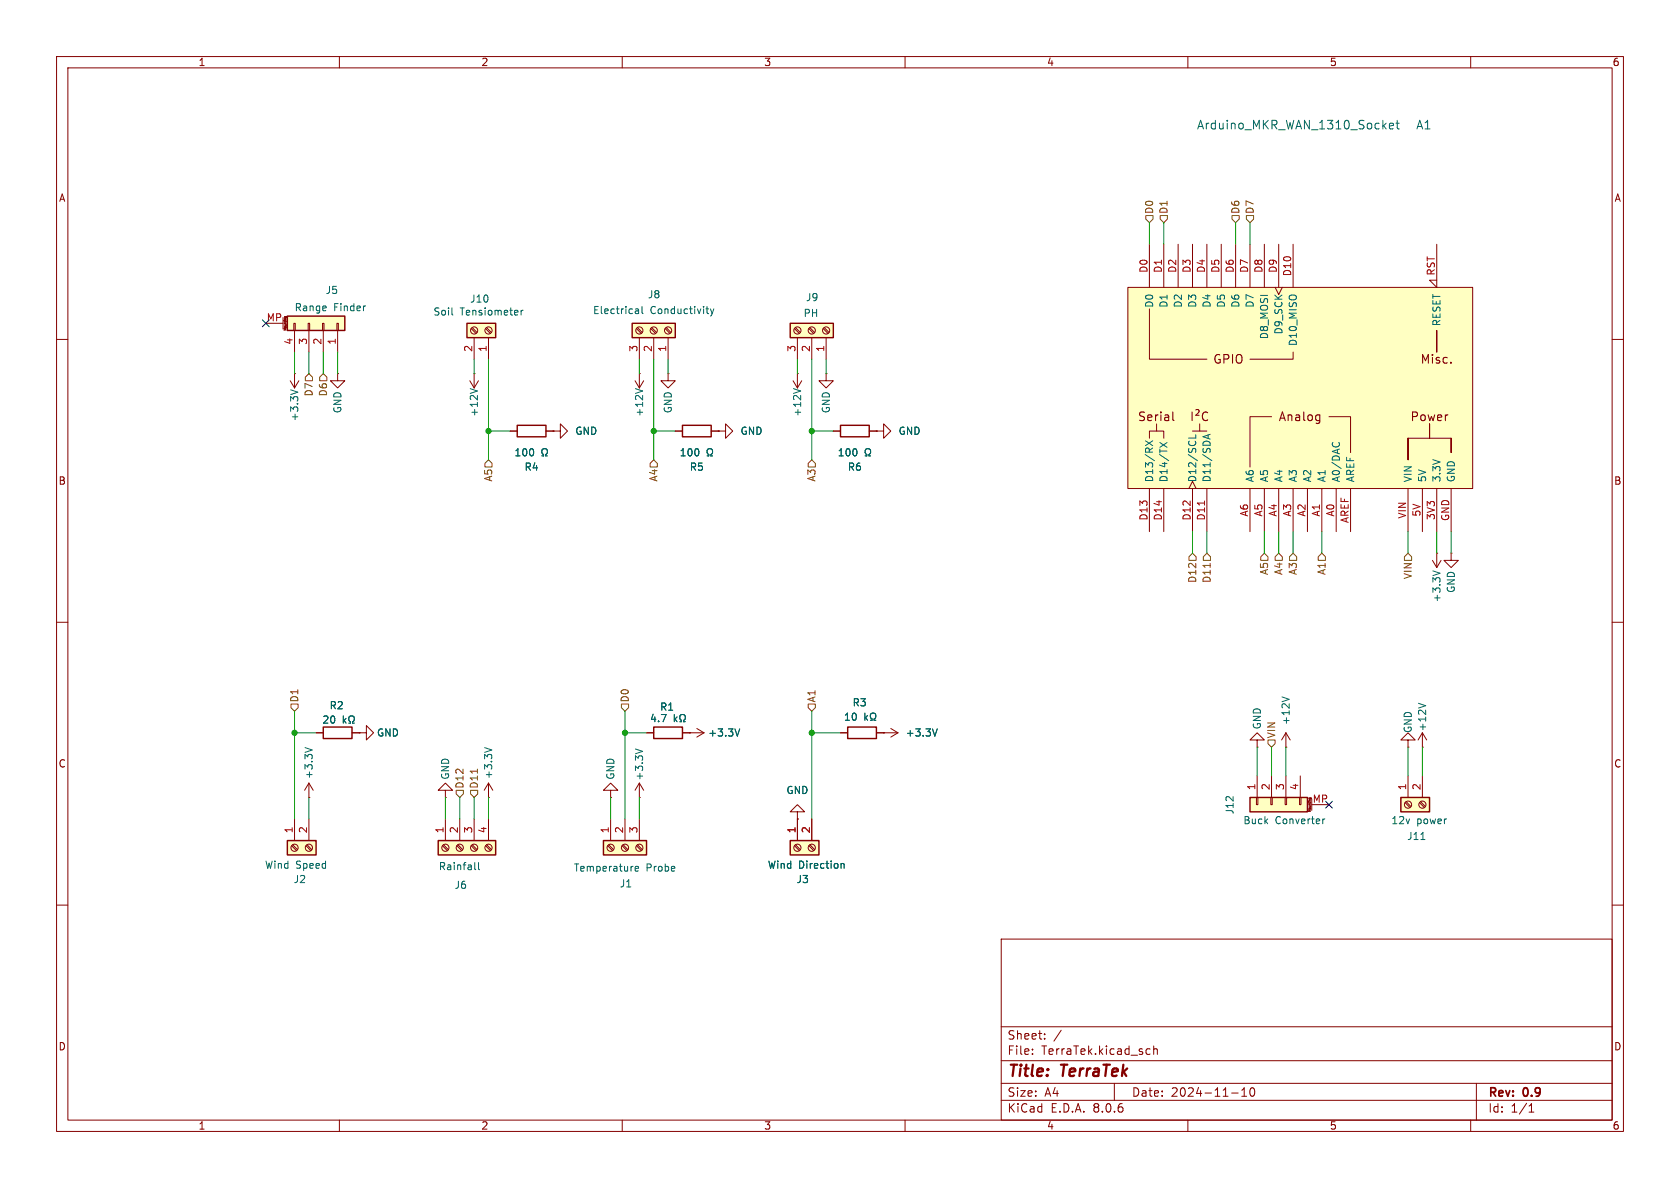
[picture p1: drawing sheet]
<svg xmlns="http://www.w3.org/2000/svg" width="297mm" height="210mm" viewBox="0 0 297 210" stroke-linecap="round" stroke-linejoin="round" font-family="sans-serif">
<g fill="none" stroke="#840000" stroke-width=".18">
<path d="M10 10h277v190h-277zM12 12h273v186h-273zM60 10v2M110 10v2M160 10v2M210 10v2M260 10v2M10 60h2M285 60h2M10 110h2M285 110h2M10 160h2"/>
<path d="M285 160h2M177 166h108v32h-108zM60 198v2M110 198v2M160 198v2M177 194.5h108M177 191.5h108M177 187.5h108M177 181.5h108M182.5 186.3v.1M182.5 185.5v.1M184.7 183.6v.1"/>
<path d="M184.7 182.8v.1M187.6 182.1l-1.3 2M197 191.5v3M202.9 185.4l.4 .1M203.3 186.3l-.4 .1M204 185.5l.2-.1 .3 .1 .1 .9M204 184.9v1.5M210 198v2M217.7 193.2h1.2M219.5 193.8h.9M219.5 192.7l.5-.4v1.5M221.2 192.4l.1-.1a.81 .81 0 0 1 .6 .6 .81 .81 0 0 1-.3 .8l-.1 .1a.81 .81 0 0 1-.6-.6 .81 .81 0 0 1 .3-.8z"/>
<path d="M260 198v2M261 191.5v6.5M270.3 196.6h.9M270.3 195.5l.4-.4v1.5"/>
</g>
<path d="M199.4 50.8h60.9v35.6h-60.9z" fill="#ffffc2"/>
<g fill="none" stroke="#840000" stroke-width=".18">
<path d="M199.4 50.8h60.9v35.6h-60.9zM203.2 54.6v8.9h10.2M203.2 43.2v7.6M205.7 43.2v7.6M208.3 43.2v7.6M210.8 43.2v7.6M213.4 43.2v7.6M215.9 43.2v7.6M218.4 43.2v7.6M221 43.2v7.6M223.5 43.2v7.6M225.4 50.8l.7 1.3 .6-1.3"/>
<path d="M226.1 43.2v7.6M228.6 43.2v7.6M254 58.4v3.8zM254 43.2v7.6l-1.3-1.3h1.3M90.2 76.2h1.2M96.5 76.2h1.3M97.8 76.2h1.3v-1.3l1.2 1.3-1.2 1.3v-1.3M97.8 76.2h.1M112.3 67.3l.7 1.3M113 66h.1M113 66v2.6M113.8 67.3l-.8 1.3"/>
<path d="M146 66v1.3h1.3l-1.3 1.3-1.2-1.3h1.2M146 66h.1M147.3 76.2h1.3M153.7 76.2h1.2M154.9 76.2h1.3v-1.3l1.3 1.3-1.3 1.3v-1.3M154.9 76.2h.1M203.2 77.5v-1.3h2.5v1.3M204.5 74.9v1.3M210.8 76.2h2.6M212.1 74.9v1.3M224.8 73.7h-3.8v8.9M228.6 62.2v1.3h-7.6"/>
<path d="M234.9 73.7h3.9v6.3M248.9 77.5v3.8zM248.9 77.5h7.6M252.7 74.9v2.6zM256.5 77.5v2.5zM203.2 86.4v7.6M205.7 86.4v7.6M210.2 86.4l.6-1.3 .7 1.3M210.8 86.4v7.6M213.4 86.4v7.6M221 86.4v7.6M223.5 86.4v7.6"/>
<path d="M226.1 86.4v7.6M228.6 86.4v7.6M231.1 86.4v7.6M233.7 86.4v7.6M236.2 86.4v7.6M238.8 86.4v7.6M248.9 86.4v7.6M251.5 86.4v7.6M254 86.4v7.6M256.5 97.8v1.3h1.3l-1.3 1.2-1.2-1.2h1.2M256.5 97.8h.1M256.5 86.4v7.6"/>
<path d="M78.7 139.7h1.3l-1.3-1.3-1.2 1.3h1.2v1.3M86.4 138.4l-.8 1.3M86.4 138.4v2.6M86.4 138.4l.7 1.3M107.9 139.7h1.3l-1.3-1.3-1.2 1.3h1.2v1.3M113 138.4v2.6M113 138.4l-.7 1.3M113 138.4l.8 1.3M114.3 129.5h1.3M120.6 129.5h1.3M78.7 141h.1M86.4 141h.1"/>
<path d="M107.9 141h.1M113 141h.1"/>
</g>
<path d="M207.3 72.8v1.3l.3 .3M210.7 72.8v1.6M211.4 72.5l.4-.1a.31 .31 0 0 1 .1 .5l-.5 .5h.6M213.5 73a.61 .61 0 0 0-.8 0 .61 .61 0 0 0-.1 .7 .57 .57 0 0 0 .3 .6 .57 .57 0 0 0 .6-.1M232.9 73.3l.4 .1M233.3 73.3v1.3l-.3 .3M233.3 74.3l-.4 .1M256.5 64v.2" fill="none" stroke="#840000" stroke-width=".19"/>
<g fill="none" stroke="#006464" stroke-width=".18">
<path d="M245.6 22.3l.8-.2-.1-.2-.5-.1-.2 .2 .1 .7h.6M246.8 21.8h.6M247 21.3v1.3l.4 .2M112.3 68.7l1.3 .4M202.5 77.9l1.3 .9M203.8 77.9l-1.3 .9M205 78.2l1.3 .9M206.3 78.2l-1.3 .9M211.4 76.8v.6h-1.3M213.6 76.9v.6M213.9 76.8l-1.2 .4 1.2 .4M235.7 78.2l-.2 .3"/>
<path d="M236.7 78.2l.1 .3M95.8 80.6h.3v-.3a.54 .54 0 0 1-.3-.7 .54 .54 0 0 1 .8-.2 .58 .58 0 0 1-.1 .9v.3h.3M152.9 80.6h.3v-.3a.54 .54 0 0 1-.2-.7 .54 .54 0 0 1 .7-.2 .58 .58 0 0 1-.1 .9v.3h.3M85.7 132.2l1.2 .4M112.3 132.4l1.3 .4M119.2 126.3v1.3M119.3 127.1l.4 .5M119.7 126.7l-.5 .5M120.2 127.6h.3v-.3a.54 .54 0 0 1-.3-.7 .54 .54 0 0 1 .8-.2 .58 .58 0 0 1-.2 .9v.3h.3"/>
</g>
<path d="M212.9 88.6v.7" fill="none" stroke="#a90000" stroke-width=".18"/>
<path d="M91.4 75.2h5.1v2h-5.1zM148.6 75.2h5.1v2h-5.1zM115.6 128.5h5v2.1h-5z" fill="none" stroke="#840000" stroke-width=".25"/>
<path d="M247.6 141h5.1v2.5h-5.1z" fill="#ffffc2"/>
<path d="M247.6 141h5.1v2.5h-5.1z" fill="none" stroke="#840000" stroke-width=".25"/>
<g fill="none" stroke="#840000" stroke-width=".18">
<path d="M248.9 137.2v3.8M251.5 137.2v3.8M248.4 141.9l.9 .8M248.6 141.7l.8 .9M251 141.9l.8 .8M251.1 141.7l.9 .9"/>
<circle cx="248.9" cy="142.2" r=".63"/>
<circle cx="251.5" cy="142.2" r=".63"/>
</g>
<path d="M251.2 148.4h.7" fill="none" stroke="#006464" stroke-width=".18"/>
<path d="M50.8 148.6h5.1v2.5h-5.1z" fill="#ffffc2"/>
<path d="M50.8 148.6h5.1v2.5h-5.1z" fill="none" stroke="#840000" stroke-width=".25"/>
<g fill="none" stroke="#840000" stroke-width=".18">
<path d="M248.9 130.8h1.3l-1.3-1.3-1.3 1.3h1.3v1.3M248.9 132.1h.1M51.6 149.5l.8 .9M51.7 149.3l.9 .9M52.1 144.8v3.8M54.1 149.5l.8 .9M54.3 149.3l.8 .9M54.6 144.8v3.8"/>
<circle cx="52.1" cy="149.9" r=".63"/>
<circle cx="54.6" cy="149.9" r=".63"/>
</g>
<path d="M111.8 57.2h7.6v2.5h-7.6z" fill="#ffffc2"/>
<path d="M111.8 57.2h7.6v2.5h-7.6z" fill="none" stroke="#840000" stroke-width=".25"/>
<g fill="none" stroke="#840000" stroke-width=".18">
<path d="M112.5 58.1l.9 .9M112.7 57.9l.8 .9M113 59.7v3.8M115.1 58.1l.8 .9M115.2 57.9l.9 .9M115.6 59.7v3.8M117.6 58.1l.8 .9M117.8 57.9l.8 .9M118.1 59.7v3.8"/>
<circle cx="113" cy="58.4" r=".63"/>
<circle cx="115.6" cy="58.4" r=".63"/>
<circle cx="118.1" cy="58.4" r=".63"/>
</g>
<path d="M112.4 54.7h.4l.1 .7M112.4 55.4h.5M112.9 54.9l-.5 .1M113.5 54.2v1.1l.2 .1M124.8 54.6h.5M125.1 55.4h.2M125.6 54.6l.3 .8M125.9 55.4l-.3 .5M126.2 54.6l-.3 .8" fill="none" stroke="#006464" stroke-width=".18"/>
<path d="M106.7 148.6h7.6v2.5h-7.6z" fill="#ffffc2"/>
<path d="M149.9 128.5h5v2.1h-5zM106.7 148.6h7.6v2.5h-7.6z" fill="none" stroke="#840000" stroke-width=".25"/>
<g fill="none" stroke="#840000" stroke-width=".18">
<path d="M51.3 67.3l.8 1.3M52.1 66h.1M52.1 66v2.6M52.8 67.3l-.7 1.3M59.7 66v1.3h1.3l-1.3 1.3-1.3-1.3h1.3M59.7 66h.1M148.6 129.5h1.3M154.9 129.5h3.8M156.2 129.5h.1M157.5 128.8l1.2 .7M158.7 129.5l-1.2 .8M222.2 130.8h1.3l-1.3-1.3-1.2 1.3h1.2v1.3"/>
<path d="M222.2 132.1h.1M251.5 132.1h.1M251.5 129.5l-.8 1.3M251.5 129.5v2.6M251.5 129.5l.7 1.3M107.4 149.5l.9 .9M107.6 149.3l.9 .9M107.9 144.8v3.8M110 149.5l.8 .9M110.2 149.3l.8 .9M110.5 144.8v3.8M112.5 149.5l.9 .9"/>
<path d="M112.7 149.3l.8 .9M113 144.8v3.8"/>
<circle cx="107.9" cy="149.9" r=".63"/>
<circle cx="110.5" cy="149.9" r=".63"/>
<circle cx="113" cy="149.9" r=".63"/>
</g>
<path d="M51.4 68.9l1.2 .4M152.9 126.1v1.2M153 126.8l.4 .5M153.4 126.5l-.5 .5M153.9 127.3h.3v-.2a.54 .54 0 0 1-.3-.8 .54 .54 0 0 1 .8-.2 .58 .58 0 0 1-.2 1v.2h.3M165.7 128.8l-.4 1.3M250.8 124.3l1.2 .5M112.3 153.6l.6-.1-.1-.3-.3-.1-.2 .2v.6h.5" fill="none" stroke="#006464" stroke-width=".18"/>
<path d="M221 141h10.1v2.5h-10.1z" fill="#ffffc2"/>
<g fill="none" stroke="#840000" stroke-width=".18">
<path d="M83.1 67.3l.7 1.3M83.8 66h.1M83.8 66v2.6M84.6 67.3l-.8 1.3M54.6 138.4l-.8 1.3M54.6 138.4v2.6M54.6 138.4l.8 1.3M222.2 137.2v3.8M224.8 137.2v3.8M227.3 132.1h.1M227.3 129.5v2.6M227.3 137.2v3.8"/>
<path d="M227.3 129.5l-.7 1.3M227.3 129.5l.8 1.3M229.9 137.2v3.8M54.6 141h.1M222.1 141h.3v1.2h-.3zM224.7 141h.2v1.2h-.2zM227.2 141h.3v1.2h-.3zM229.7 141h.3v1.2h-.3zM231.3 142h.3M231.3 141.7v.1M231.4 141.1h.3M231.5 141.2h.1"/>
<path d="M231.5 141.1v.1M231.7 143.2h-.4l.3 .1-.3 .1h.4M231.9 141.2v2.1M231.9 142.2h3"/>
</g>
<path d="M221 141h10.1v2.5h-10.1z" fill="none" stroke="#840000" stroke-width=".25"/>
<path d="M83.1 68.7l1.3 .4M53.9 132.2l1.3 .4M226.6 123.2l1.3 .4M233.8 144.8v.8M234.2 144.8l-.4 .2" fill="none" stroke="#006464" stroke-width=".18"/>
<path d="M82.5 57.2h5.1v2.5h-5.1z" fill="#ffffc2"/>
<path d="M82.5 57.2h5.1v2.5h-5.1z" fill="none" stroke="#840000" stroke-width=".25"/>
<g fill="none" stroke="#840000" stroke-width=".18">
<path d="M83.3 58.1l.9 .9M83.5 57.9l.8 .9M83.8 59.7v3.8M85.9 58.1l.8 .9M86 57.9l.9 .9M86.4 59.7v3.8M253.2 99.1l.8 1.2M254 97.8h.1M254 97.8v2.5M254.8 99.1l-.8 1.2"/>
<circle cx="83.8" cy="58.4" r=".63"/>
<circle cx="86.4" cy="58.4" r=".63"/>
</g>
<path d="M80 55.6l.1 .1M92.1 54.9v.8M92.5 54.9l-.4 .2M253.3 100.9l1.3 .4" fill="none" stroke="#006464" stroke-width=".18"/>
<path d="M50.8 55.9h10.2v2.5h-10.2z" fill="#ffffc2"/>
<g fill="none" stroke="#840000" stroke-width=".18">
<path d="M47 57.2h3M50 56.1v2.1M50.2 56.9h.3M50.3 56.1h.1M50.4 56.1h.1M50.6 56v.1h-.2M50.6 58.1h-.4l.3 .1-.3 .1h.4M50.7 56h-.4v.1M50.7 56h.1M50.7 56v.1M51.9 57.2h.3v1.2h-.3zM52.1 58.4v3.8"/>
<path d="M54.5 57.2h.2v1.2h-.2zM54.6 58.4v3.8M57 57.2h.3v1.2h-.3zM57.1 58.4v3.8M59.6 57.2h.2v1.2h-.2zM59.7 58.4v3.8M118.1 66v1.3h1.3l-1.3 1.3-1.3-1.3h1.3M118.1 66h.1M121.9 129.5h.1M121.9 129.5h2.6M123.2 128.8l1.3 .7M124.5 129.5l-1.3 .8"/>
</g>
<path d="M50.8 55.9h10.2v2.5h-10.2z" fill="none" stroke="#840000" stroke-width=".25"/>
<path d="M64.5 54.1h.1M130.8 128.8l-.5 1.3" fill="none" stroke="#006464" stroke-width=".18"/>
<path d="M139.7 148.6h5.1v2.5h-5.1z" fill="#ffffc2"/>
<path d="M120.6 75.2h5.1v2h-5.1zM139.7 148.6h5.1v2.5h-5.1z" fill="none" stroke="#840000" stroke-width=".25"/>
<g fill="none" stroke="#840000" stroke-width=".18">
<path d="M119.4 76.2h1.2M125.7 76.2h1.3M140.5 149.5l.8 .9M140.6 149.3l.9 .9M141 143.5h1.2l-1.2-1.3-1.3 1.3h1.3v1.3M141 144.8h.1M141 144.8v3.8M143 149.5l.8 .9M143.2 149.3l.8 .9M143.5 144.8v3.8"/>
<circle cx="141" cy="149.9" r=".63"/>
<circle cx="143.5" cy="149.9" r=".63"/>
</g>
<path d="M125 80.6h.3v-.3a.54 .54 0 0 1-.3-.7 .54 .54 0 0 1 .8-.2 .58 .58 0 0 1-.1 .9v.3h.3M148.7 152.6v.9M148.7 152.8l.2-.2 .3 .1v.8" fill="none" stroke="#006464" stroke-width=".18"/>
<path d="M139.7 57.2h7.6v2.5h-7.6z" fill="#ffffc2"/>
<path d="M139.7 57.2h7.6v2.5h-7.6zM57.1 128.5h5.1v2.1h-5.1z" fill="none" stroke="#840000" stroke-width=".25"/>
<g fill="none" stroke="#840000" stroke-width=".18">
<path d="M140.5 58.1l.8 .9M140.6 57.9l.9 .9M141 59.7v3.8M143 58.1l.8 .9M143.2 57.9l.8 .9M143.5 59.7v3.8M145.5 58.1l.9 .9M145.7 57.9l.9 .9M146 59.7v3.8M55.9 129.5h1.2M62.2 129.5h1.3M63.5 129.5h1.3v-1.2l1.2 1.2-1.2 1.3v-1.3"/>
<path d="M63.5 129.5h.1"/>
<circle cx="141" cy="58.4" r=".63"/>
<circle cx="143.5" cy="58.4" r=".63"/>
<circle cx="146" cy="58.4" r=".63"/>
</g>
<path d="M60.7 126.6v1.2M60.8 127.3l.4 .5M61.2 127l-.5 .5M61.7 127.8h.3v-.2a.54 .54 0 0 1-.3-.7 .54 .54 0 0 1 .7-.3 .58 .58 0 0 1-.1 1v.2h.3" fill="none" stroke="#006464" stroke-width=".18"/>
<path d="M77.5 148.6h10.1v2.5h-10.1z" fill="#ffffc2"/>
<path d="M77.5 148.6h10.1v2.5h-10.1z" fill="none" stroke="#840000" stroke-width=".25"/>
<g fill="none" stroke="#840000" stroke-width=".18">
<path d="M90.2 76.2h1.2M96.5 76.2h1.3M97.8 76.2h.1M119.4 76.2h1.2M125.7 76.2h1.3M127 76.2h1.3v-1.3l1.2 1.3-1.2 1.3v-1.3M127 76.2h.1M140.2 67.3l.8 1.3M141 66h.1M141 66v2.6M141.7 67.3l-.7 1.3M147.3 76.2h1.3"/>
<path d="M153.7 76.2h1.2M154.9 76.2h.1M55.9 129.5h1.2M62.2 129.5h1.3M63.5 129.5h.1M114.3 129.5h1.3M120.6 129.5h1.3M121.9 129.5h.1M148.6 129.5h1.3M154.9 129.5h1.3M156.2 129.5h.1M78.2 149.5l.9 .9"/>
<path d="M78.4 149.3l.8 .9M78.7 144.8v3.8M80.8 149.5l.8 .9M80.9 149.3l.9 .9M81.3 144.8v3.8M83.3 149.5l.9 .9M83.5 149.3l.8 .9M83.8 144.8v3.8M85.9 149.5l.8 .9M86 149.3l.9 .9M86.4 144.8v3.8M141 144.8h.1"/>
<path d="M141 144.8v3.8M143.5 144.8v3.8"/>
<circle cx="78.7" cy="149.9" r=".63"/>
<circle cx="81.3" cy="149.9" r=".63"/>
<circle cx="83.8" cy="149.9" r=".63"/>
<circle cx="86.4" cy="149.9" r=".63"/>
</g>
<g fill="none" stroke="#006464" stroke-width=".18">
<path d="M140.3 68.7l1.2 .4M95.8 80.6h.3v-.3a.54 .54 0 0 1-.3-.7 .54 .54 0 0 1 .8-.2 .58 .58 0 0 1-.1 .9v.3h.3M125 80.6h.3v-.3a.54 .54 0 0 1-.3-.7 .54 .54 0 0 1 .8-.2 .58 .58 0 0 1-.1 .9v.3h.3M152.9 80.6h.3v-.3a.54 .54 0 0 1-.2-.7 .54 .54 0 0 1 .7-.2 .58 .58 0 0 1-.1 .9v.3h.3M60.7 126.6v1.2M60.8 127.3l.4 .5M61.2 127l-.5 .5M61.7 127.8h.3v-.2a.54 .54 0 0 1-.3-.7 .54 .54 0 0 1 .7-.3 .58 .58 0 0 1-.1 1v.2h.3M119.2 126.3v1.3M119.3 127.1l.4 .5M119.7 126.7l-.5 .5M120.2 127.6h.3v-.3a.54 .54 0 0 1-.3-.7 .54 .54 0 0 1 .8-.2 .58 .58 0 0 1-.2 .9v.3h.3"/>
<path d="M130.8 128.8l-.5 1.3M152.9 126.1v1.2M153 126.8l.4 .5M153.4 126.5l-.5 .5M153.9 127.3h.3v-.2a.54 .54 0 0 1-.3-.8 .54 .54 0 0 1 .8-.2 .58 .58 0 0 1-.2 1v.2h.3M165.7 128.8l-.4 1.3M83.9 152.5v1.1l.2 .1M84.6 152.5v1.1l.2 .1M148.7 152.6v.9M148.7 152.8l.2-.2 .3 .1v.8"/>
</g>
<g fill="none" stroke="#725600" stroke-width=".18">
<path d="M202.6 38.1h1.2v.6l-.6 .7-.6-.7zM205.1 38.1h1.3v.6l-.7 .7-.6-.7zM217.8 38.1h1.3v.6l-.7 .7-.6-.7zM220.3 38.1h1.3v.6l-.6 .7-.7-.7zM54.6 66l.6 .7v.6h-1.2v-.6zM57.1 66l.7 .7v.6h-1.3v-.6zM86.4 81.3l.6 .6v.7h-1.3v-.7zM115.6 81.3l.6 .6v.7h-1.3v-.7zM142.9 81.9l.6-.6 .6 .6v.7h-1.2zM210.8 97.8l.7 .6v.7h-1.3v-.7zM212.7 98.4l.7-.6 .6 .6v.7h-1.3zM213.9 99.6v.7"/>
<path d="M223.5 97.8l.7 .6v.7h-1.3v-.7zM226.1 97.8l.6 .6v.7h-1.3v-.7zM228.6 97.8l.6 .6v.7h-1.2v-.7zM233.7 97.8l.6 .6v.7h-1.3v-.7zM248.9 97.8l.7 .6v.7h-1.3v-.7zM51.4 124.5h1.3v.6l-.6 .6-.7-.6zM80.6 139.7h1.3v.6l-.6 .7-.7-.7zM83.2 139.7h1.3v.6l-.7 .7-.6-.7zM84.4 136v.7M109.9 124.5h1.2v.6l-.6 .6-.6-.6zM142.9 124.5h1.2v.6l-.6 .6-.6-.6zM224.2 130.8h1.2v.6l-.6 .7-.6-.7z"/>
</g>
<g fill="none" stroke="#009600" stroke-width=".18">
<path d="M203.2 39.4v3.8M205.7 39.4v3.8M218.4 39.4v3.8M221 39.4v3.8M52.1 62.2v3.8M54.6 62.2v3.8M57.1 62.2v3.8M59.7 62.2v3.8M83.8 63.5v2.5M86.4 76.2h3.8M86.4 63.5v17.8M113 63.5v2.5"/>
<path d="M115.6 76.2h3.8M115.6 63.5v17.8M118.1 63.5v2.5M141 63.5v2.5M143.5 76.2h3.8M143.5 63.5v17.8M146 63.5v2.5M210.8 94v3.8M213.4 94v3.8M223.5 94v3.8M226.1 94v3.8M228.6 94v3.8"/>
<path d="M233.7 94v3.8M248.9 94v3.8M254 94v3.8M256.5 94v3.8M52.1 129.5h3.8M52.1 125.7v19.1M110.5 125.7v19.1M110.5 129.5h3.8M143.5 129.5h5.1M143.5 125.7v19.1M222.2 132.1v5.1M224.8 132.1v5.1"/>
<path d="M227.3 132.1v5.1M248.9 132.1v5.1M251.5 132.1v5.1M54.6 141v3.8M78.7 141v3.8M81.3 141v3.8M83.8 141v3.8M86.4 141v3.8M107.9 141v3.8M113 141v3.8"/>
</g>
<path d="M46.4 56.5l1.2 1.3M47.6 56.5l-1.2 1.3M234.3 141.6l1.3 1.2M235.6 141.6l-1.3 1.2" fill="none" stroke="#000084" stroke-width=".18"/>
<g fill="#009600" stroke="#009600" stroke-width=".18">
<circle cx="143.5" cy="76.2" r=".46"/>
<circle cx="143.5" cy="129.5" r=".46"/>
<circle cx="52.1" cy="129.5" r=".46"/>
<circle cx="110.5" cy="129.5" r=".46"/>
<circle cx="115.6" cy="76.2" r=".46"/>
<circle cx="86.4" cy="76.2" r=".46"/>
</g>
<g font-size="2.8" fill="#840000">
<text x="178" y="190.9">Title:</text>
<text x="187.7" y="190.9">TerraTek</text>
</g>
<g font-size="2.1" fill="#006464">
<text x="211.5" y="23.1">Arduino_MKR_WAN_1310_Socket</text>
<text x="250.3" y="23.1">A1</text>
</g>
<g font-size="2.1" fill="#840000">
<text x="214.4" y="64.5">GPIO</text>
<text x="251" y="64.5">Misc.</text>
<text x="201" y="74.7">Serial</text>
<text x="225.9" y="74.7">Analog</text>
<text x="249.2" y="74.7">Power</text>
<text x="178" y="184">Sheet:</text>
<text x="178" y="186.7">File:</text>
<text x="184.1" y="186.7">TerraTek.kicad_sch</text>
<text x="178" y="196.9">KiCad</text>
<text x="178" y="194.1">Size:</text>
<text x="184.7" y="194.1">A4</text>
<text x="185.7" y="196.9">E.D.A.</text>
<text x="193.3" y="196.9">8.0.6</text>
<text x="200" y="194.1">Date:</text>
<text x="207" y="194.1">2024-11-10</text>
<text x="263" y="194.3">Rev:</text>
<text x="263" y="196.9">Id:</text>
<text x="267.1" y="196.9">1/1</text>
<text x="269.4" y="194.3">0.9</text>
</g>
<g font-size="1.8" fill="#840000">
<text x="35" y="11.9">1</text>
<text x="85" y="11.9">2</text>
<text x="135" y="11.9">3</text>
<text x="185" y="11.9">4</text>
<text x="235" y="11.9">5</text>
<text x="285" y="11.9">6</text>
<text x="10.3" y="35.9">A</text>
<text x="285.3" y="35.9">A</text>
<text x="10.3" y="85.9">B</text>
<text x="285.3" y="85.9">B</text>
<text x="10.3" y="135.9">C</text>
<text x="285.3" y="135.9">C</text>
<text x="10.3" y="185.9">D</text>
<text x="285.3" y="185.9">D</text>
<text x="35" y="199.9">1</text>
<text x="85" y="199.9">2</text>
<text x="135" y="199.9">3</text>
<text x="185" y="199.9">4</text>
<text x="235" y="199.9">5</text>
<text x="285" y="199.9">6</text>
</g>
<g font-size="1.8" fill="#725600">
<text x="204.1" y="37.9" transform="rotate(-90 204.1 37.9)">D0</text>
<text x="206.6" y="37.9" transform="rotate(-90 206.6 37.9)">D1</text>
<text x="219.3" y="37.9" transform="rotate(-90 219.3 37.9)">D6</text>
<text x="221.8" y="37.9" transform="rotate(-90 221.8 37.9)">D7</text>
<text x="55.5" y="70.2" transform="rotate(-90 55.5 70.2)">D7</text>
<text x="58" y="70.2" transform="rotate(-90 58 70.2)">D6</text>
<text x="87.2" y="85.2" transform="rotate(-90 87.2 85.2)">A5</text>
<text x="116.4" y="85.2" transform="rotate(-90 116.4 85.2)">A4</text>
<text x="144.4" y="85.2" transform="rotate(-90 144.4 85.2)">A3</text>
<text x="224.4" y="101.8" transform="rotate(-90 224.4 101.8)">A5</text>
<text x="226.9" y="101.8" transform="rotate(-90 226.9 101.8)">A4</text>
<text x="229.5" y="101.8" transform="rotate(-90 229.5 101.8)">A3</text>
<text x="234.5" y="101.8" transform="rotate(-90 234.5 101.8)">A1</text>
<text x="211.7" y="103.1" transform="rotate(-90 211.7 103.1)">D12</text>
<text x="214.2" y="103.1" transform="rotate(-90 214.2 103.1)">D11</text>
<text x="249.8" y="102.5" transform="rotate(-90 249.8 102.5)">VIN</text>
<text x="52.9" y="124.3" transform="rotate(-90 52.9 124.3)">D1</text>
<text x="111.4" y="124.3" transform="rotate(-90 111.4 124.3)">D0</text>
<text x="144.4" y="124.3" transform="rotate(-90 144.4 124.3)">A1</text>
<text x="225.7" y="130.6" transform="rotate(-90 225.7 130.6)">VIN</text>
<text x="82.1" y="139.5" transform="rotate(-90 82.1 139.5)">D12</text>
<text x="84.7" y="139.5" transform="rotate(-90 84.7 139.5)">D11</text>
</g>
<g font-size="1.8" fill="#006464">
<text x="57.5" y="52.2">J5</text>
<text x="83" y="53.7">J10</text>
<text x="114.5" y="52.9">J8</text>
<text x="142.4" y="53.4">J9</text>
<text x="52" y="55.2">Range</text>
<text x="59" y="55.2">Finder</text>
<text x="76.5" y="56">Soil</text>
<text x="81.3" y="56">Tensiometer</text>
<text x="104.7" y="55.7">Electrical</text>
<text x="114.9" y="55.7">Conductivity</text>
<text x="142" y="56.2">PH</text>
<text x="204.1" y="54.5" transform="rotate(-90 204.1 54.5)">D0</text>
<text x="206.6" y="54.5" transform="rotate(-90 206.6 54.5)">D1</text>
<text x="209.1" y="54.5" transform="rotate(-90 209.1 54.5)">D2</text>
<text x="211.7" y="54.5" transform="rotate(-90 211.7 54.5)">D3</text>
<text x="214.2" y="54.5" transform="rotate(-90 214.2 54.5)">D4</text>
<text x="216.8" y="54.5" transform="rotate(-90 216.8 54.5)">D5</text>
<text x="219.3" y="54.5" transform="rotate(-90 219.3 54.5)">D6</text>
<text x="221.8" y="54.5" transform="rotate(-90 221.8 54.5)">D7</text>
<text x="226.9" y="59.2" transform="rotate(-90 226.9 59.2)">D9_SCK</text>
<text x="254.9" y="57.8" transform="rotate(-90 254.9 57.8)">RESET</text>
<text x="224.4" y="60.1" transform="rotate(-90 224.4 60.1)">D8_MOSI</text>
<text x="229.5" y="61.3" transform="rotate(-90 229.5 61.3)">D10_MISO</text>
<text x="52.9" y="74.6" transform="rotate(-90 52.9 74.6)">+3.3V</text>
<text x="60.6" y="73.2" transform="rotate(-90 60.6 73.2)">GND</text>
<text x="84.7" y="73.8" transform="rotate(-90 84.7 73.8)">+12V</text>
<text x="101.6" y="77.1">GND</text>
<text x="113.9" y="73.8" transform="rotate(-90 113.9 73.8)">+12V</text>
<text x="119" y="73.2" transform="rotate(-90 119 73.2)">GND</text>
<text x="130.8" y="77.1">GND</text>
<text x="141.8" y="73.8" transform="rotate(-90 141.8 73.8)">+12V</text>
<text x="146.9" y="73.2" transform="rotate(-90 146.9 73.2)">GND</text>
<text x="158.8" y="77.1">GND</text>
<text x="90.9" y="80.9">100</text>
<text x="92.6" y="83.4">R4</text>
<text x="120.1" y="80.9">100</text>
<text x="121.8" y="83.4">R5</text>
<text x="148" y="80.9">100</text>
<text x="149.8" y="83.4">R6</text>
<text x="204.1" y="85.3" transform="rotate(-90 204.1 85.3)">D13/RX</text>
<text x="206.6" y="85.3" transform="rotate(-90 206.6 85.3)">D14/TX</text>
<text x="211.7" y="85.3" transform="rotate(-90 211.7 85.3)">D12/SCL</text>
<text x="214.2" y="85.3" transform="rotate(-90 214.2 85.3)">D11/SDA</text>
<text x="221.8" y="85.3" transform="rotate(-90 221.8 85.3)">A6</text>
<text x="224.4" y="85.3" transform="rotate(-90 224.4 85.3)">A5</text>
<text x="226.9" y="85.3" transform="rotate(-90 226.9 85.3)">A4</text>
<text x="229.5" y="85.3" transform="rotate(-90 229.5 85.3)">A3</text>
<text x="232" y="85.3" transform="rotate(-90 232 85.3)">A2</text>
<text x="234.5" y="85.3" transform="rotate(-90 234.5 85.3)">A1</text>
<text x="237.1" y="85.3" transform="rotate(-90 237.1 85.3)">A0/DAC</text>
<text x="239.6" y="85.3" transform="rotate(-90 239.6 85.3)">AREF</text>
<text x="249.8" y="85.3" transform="rotate(-90 249.8 85.3)">VIN</text>
<text x="252.3" y="85.3" transform="rotate(-90 252.3 85.3)">5V</text>
<text x="254.9" y="85.3" transform="rotate(-90 254.9 85.3)">3.3V</text>
<text x="257.4" y="85.3" transform="rotate(-90 257.4 85.3)">GND</text>
<text x="254.9" y="106.6" transform="rotate(-90 254.9 106.6)">+3.3V</text>
<text x="257.4" y="104.9" transform="rotate(-90 257.4 104.9)">GND</text>
<text x="58.2" y="125.6">R2</text>
<text x="116.6" y="125.8">R1</text>
<text x="150.6" y="125.1">R3</text>
<text x="56.9" y="128.1">20</text>
<text x="66.5" y="130.4">GND</text>
<text x="114.8" y="127.9">4.7</text>
<text x="125.1" y="130.4">+3.3V</text>
<text x="149.1" y="127.6">10</text>
<text x="160" y="130.4">+3.3V</text>
<text x="223.1" y="129" transform="rotate(-90 223.1 129)">GND</text>
<text x="228.2" y="128.3" transform="rotate(-90 228.2 128.3)">+12V</text>
<text x="249.8" y="129.7" transform="rotate(-90 249.8 129.7)">GND</text>
<text x="252.3" y="129.4" transform="rotate(-90 252.3 129.4)">+12V</text>
<text x="55.5" y="137.8" transform="rotate(-90 55.5 137.8)">+3.3V</text>
<text x="79.6" y="137.9" transform="rotate(-90 79.6 137.9)">GND</text>
<text x="87.2" y="137.8" transform="rotate(-90 87.2 137.8)">+3.3V</text>
<text x="108.8" y="137.9" transform="rotate(-90 108.8 137.9)">GND</text>
<text x="113.9" y="138.1" transform="rotate(-90 113.9 138.1)">+3.3V</text>
<text x="138.9" y="140.6">GND</text>
<text x="218.3" y="144.1" transform="rotate(-90 218.3 144.1)">J12</text>
<text x="219.7" y="145.9">Buck</text>
<text x="225.4" y="145.9">Converter</text>
<text x="245.9" y="145.9">12v</text>
<text x="248.7" y="148.7">J11</text>
<text x="250.4" y="145.9">power</text>
<text x="46.7" y="153.8">Wind</text>
<text x="52.3" y="153.8">Speed</text>
<text x="77.5" y="154">Rainfall</text>
<text x="101.4" y="154.3">Temperature</text>
<text x="114.2" y="154.3">Probe</text>
<text x="135.6" y="153.8">Wind</text>
<text x="141.2" y="153.8">Direction</text>
<text x="51.8" y="156.3">J2</text>
<text x="80.3" y="157.3">J6</text>
<text x="109.5" y="157.1">J1</text>
<text x="140.7" y="156.3">J3</text>
</g>
<g font-size="1.8" fill="#a90000">
<text x="202.9" y="48.3" transform="rotate(-90 202.9 48.3)">D0</text>
<text x="205.5" y="48.3" transform="rotate(-90 205.5 48.3)">D1</text>
<text x="208" y="48.3" transform="rotate(-90 208 48.3)">D2</text>
<text x="210.6" y="48.3" transform="rotate(-90 210.6 48.3)">D3</text>
<text x="213.1" y="48.3" transform="rotate(-90 213.1 48.3)">D4</text>
<text x="215.6" y="48.3" transform="rotate(-90 215.6 48.3)">D5</text>
<text x="218.2" y="48.3" transform="rotate(-90 218.2 48.3)">D6</text>
<text x="220.7" y="48.3" transform="rotate(-90 220.7 48.3)">D7</text>
<text x="223.3" y="48.3" transform="rotate(-90 223.3 48.3)">D8</text>
<text x="225.8" y="48.3" transform="rotate(-90 225.8 48.3)">D9</text>
<text x="228.3" y="48.9" transform="rotate(-90 228.3 48.9)">D10</text>
<text x="253.7" y="48.8" transform="rotate(-90 253.7 48.8)">RST</text>
<text x="47.1" y="56.9">MP</text>
<text x="51.8" y="61" transform="rotate(-90 51.8 61)">4</text>
<text x="54.4" y="61" transform="rotate(-90 54.4 61)">3</text>
<text x="56.9" y="61" transform="rotate(-90 56.9 61)">2</text>
<text x="59.4" y="61" transform="rotate(-90 59.4 61)">1</text>
<text x="83.6" y="62.3" transform="rotate(-90 83.6 62.3)">2</text>
<text x="86.1" y="62.3" transform="rotate(-90 86.1 62.3)">1</text>
<text x="112.8" y="62.3" transform="rotate(-90 112.8 62.3)">3</text>
<text x="115.3" y="62.3" transform="rotate(-90 115.3 62.3)">2</text>
<text x="117.9" y="62.3" transform="rotate(-90 117.9 62.3)">1</text>
<text x="140.7" y="62.3" transform="rotate(-90 140.7 62.3)">3</text>
<text x="143.3" y="62.3" transform="rotate(-90 143.3 62.3)">2</text>
<text x="145.8" y="62.3" transform="rotate(-90 145.8 62.3)">1</text>
<text x="202.9" y="92.1" transform="rotate(-90 202.9 92.1)">D13</text>
<text x="205.5" y="92.1" transform="rotate(-90 205.5 92.1)">D14</text>
<text x="210.6" y="92.1" transform="rotate(-90 210.6 92.1)">D12</text>
<text x="213.1" y="92.1" transform="rotate(-90 213.1 92.1)">D11</text>
<text x="220.7" y="91.4" transform="rotate(-90 220.7 91.4)">A6</text>
<text x="223.3" y="91.4" transform="rotate(-90 223.3 91.4)">A5</text>
<text x="225.8" y="91.4" transform="rotate(-90 225.8 91.4)">A4</text>
<text x="228.3" y="91.4" transform="rotate(-90 228.3 91.4)">A3</text>
<text x="230.9" y="91.4" transform="rotate(-90 230.9 91.4)">A2</text>
<text x="233.4" y="91.4" transform="rotate(-90 233.4 91.4)">A1</text>
<text x="236" y="91.4" transform="rotate(-90 236 91.4)">A0</text>
<text x="238.5" y="92.6" transform="rotate(-90 238.5 92.6)">AREF</text>
<text x="248.7" y="91.8" transform="rotate(-90 248.7 91.8)">VIN</text>
<text x="251.2" y="91.4" transform="rotate(-90 251.2 91.4)">5V</text>
<text x="253.7" y="92" transform="rotate(-90 253.7 92)">3V3</text>
<text x="256.3" y="92.2" transform="rotate(-90 256.3 92.2)">GND</text>
<text x="222" y="139.8" transform="rotate(-90 222 139.8)">1</text>
<text x="224.5" y="139.8" transform="rotate(-90 224.5 139.8)">2</text>
<text x="227.1" y="139.8" transform="rotate(-90 227.1 139.8)">3</text>
<text x="229.6" y="139.8" transform="rotate(-90 229.6 139.8)">4</text>
<text x="232" y="142">MP</text>
<text x="248.7" y="139.8" transform="rotate(-90 248.7 139.8)">1</text>
<text x="251.2" y="139.8" transform="rotate(-90 251.2 139.8)">2</text>
<text x="51.8" y="147.4" transform="rotate(-90 51.8 147.4)">1</text>
<text x="54.4" y="147.4" transform="rotate(-90 54.4 147.4)">2</text>
<text x="78.5" y="147.4" transform="rotate(-90 78.5 147.4)">1</text>
<text x="81" y="147.4" transform="rotate(-90 81 147.4)">2</text>
<text x="83.6" y="147.4" transform="rotate(-90 83.6 147.4)">3</text>
<text x="86.1" y="147.4" transform="rotate(-90 86.1 147.4)">4</text>
<text x="107.7" y="147.4" transform="rotate(-90 107.7 147.4)">1</text>
<text x="110.2" y="147.4" transform="rotate(-90 110.2 147.4)">2</text>
<text x="112.8" y="147.4" transform="rotate(-90 112.8 147.4)">3</text>
<text x="140.7" y="147.4" transform="rotate(-90 140.7 147.4)">1</text>
<text x="143.3" y="147.4" transform="rotate(-90 143.3 147.4)">2</text>
</g>
<g font-size=".5" fill="#840000">
<text x="50.8" y="58.6" transform="rotate(-90 50.8 58.6)">Mounting</text>
<text x="231.9" y="143.7" transform="rotate(-90 231.9 143.7)">Mounting</text>
</g>
</svg>
